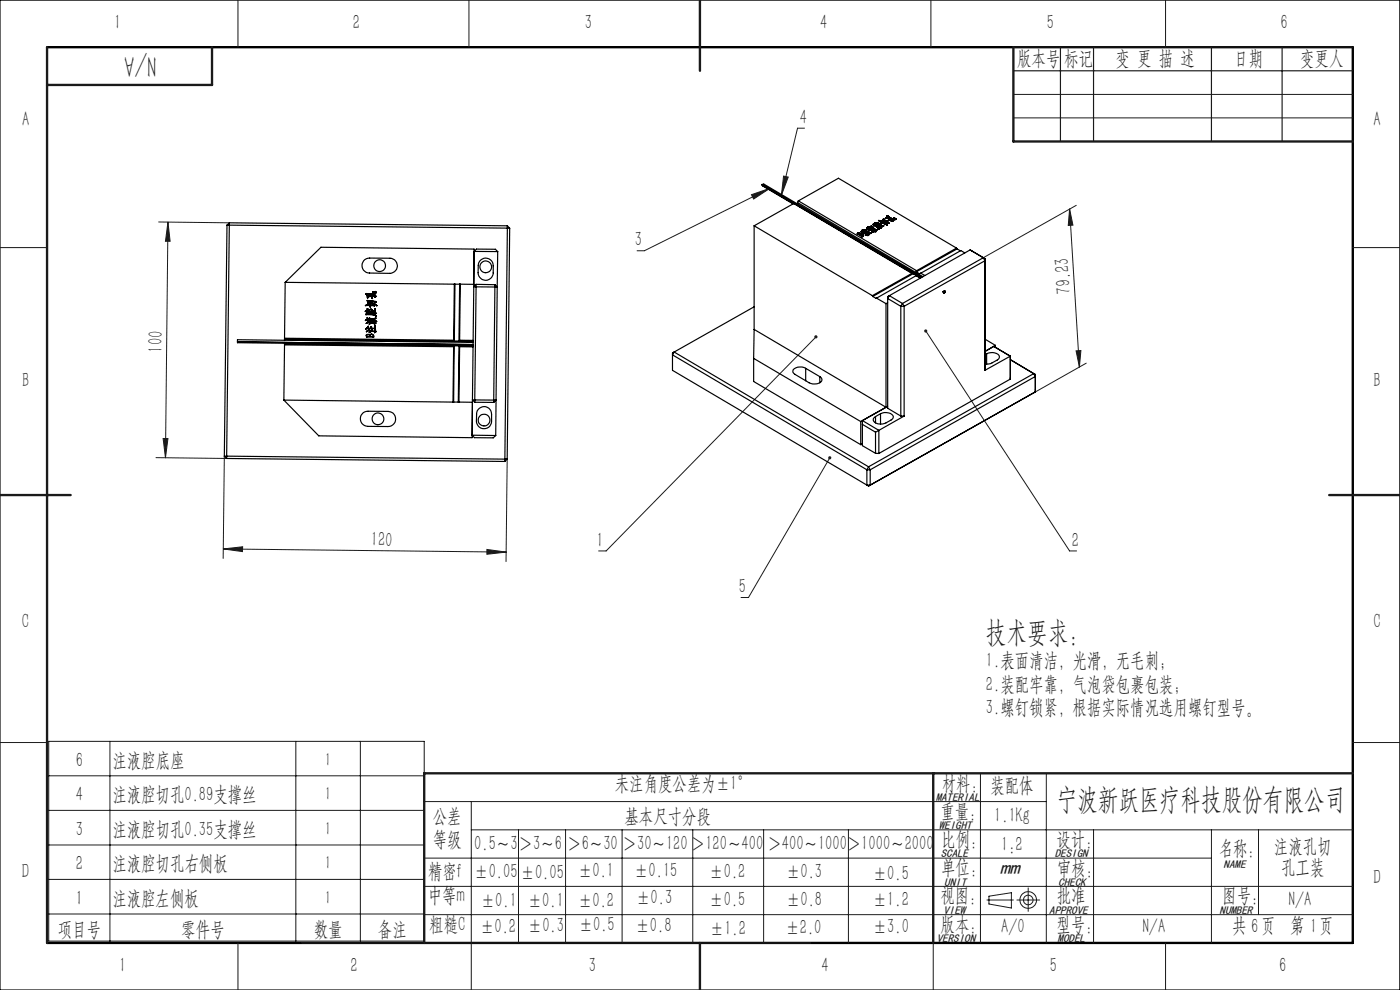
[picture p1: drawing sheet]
<svg xmlns="http://www.w3.org/2000/svg" width="297mm" height="210mm" viewBox="0 0 297 210" stroke-linecap="round" stroke-linejoin="round" font-family="sans-serif">
<g fill="none" stroke="#191924" stroke-width=".21">
<path d="M50.5 0v10M99.5 0v10M197.5 0v10M247.3 0v10M163.3 40l-26.6 13.2h-1.6M166.2 37.4l1 .2-1.4 3.8zM170.7 27.2h-1.5l-3.4 14.2M215 20h72M215 25h72M0 52.5h10M33.7 47.1l14.9 .2M35.6 47.1l-.5 50"/>
<path d="M35.6 47.1l.5 4.1h-1zM159.4 41.3l3.9-1.3-3.4 2.2zM226.9 44.3l2.1 33.5M226.9 44.3l.7 3.5h-1zM228.3 43.6l-19.7 11.1M287 52.5h10M173.1 71.5l-44.5 45.4h-1.6M196.4 70.2l30.5 46.7h1.5M228.3 74.4h1l-.3 3.4zM230.4 77l-10.8 6.1M33.1 97.1l15 .2M34.6 93h1l-.5 4.1z"/>
<path d="M47.6 96.8l-.3 21.7M107.6 97.4l-.2 21.7M176 97.1l-17.2 29.6h-1.6M47.4 116.4l4.1-.4-.1 1zM47.4 116.4l60 .7M103.3 116.5l4.1 .6-4.1 .5zM0 157.5h10M10.3 157.3h79.7v42.3h-79.7zM23.3 157.3v42.3M62.8 157.3v42.3M76.4 157.3v42.3M287 157.5h10"/>
<path d="M10.3 164.6h79.7M10.3 171.9h79.7M10.3 179.2h79.7M90 170h132M100 176h187M100 170v40M110 176v24M120 176v24M132 176v24M147 176v24M162 176v24M180 176v24"/>
<path d="M208 164v36M222 164v36M232 176v24M257 176v24M267 176v18M10.3 186.5h79.7M10.3 193.9h79.7M90 182h167M90 188h197M90 194h197M209.4 190.9h5.6M209.8 190.1l4.8-.7v3.2l-4.8-.8z"/>
<path d="M215.7 190.9h4.9M218.1 188.3v5M50.5 200v10M198 200v10M247.3 200v10"/>
<circle cx="218.1" cy="190.9" r="1.77"/>
<circle cx="218.1" cy="190.9" r="1.03"/>
</g>
<path d="M0 0h297v210h-297z" fill="none" stroke="#000" stroke-width=".25"/>
<path d="M10 10h277v190h-277" fill="none" stroke="#000" stroke-width=".5"/>
<path d="M215 10h72M215 15h72M225 10v20M232 10v20M257 10v20M272 10v20M64 200h108" fill="none" stroke="#191924" stroke-width=".25"/>
<path d="M10 10v190M45 10v8h-35M148.5 0v15M215 10v20h72M0 105h15M282 105h15M198 164v36M287 164h-197v36M148.5 200v10" fill="none" stroke="#191924" stroke-width=".5"/>
<g fill="#191924">
<path d="M172.9 71.2a.34 .34 0 0 0-.1 .5 .34 .34 0 0 0 .5 0 .34 .34 0 0 0 0-.5l-.2 .3 .2-.3zM196.1 70a.34 .34 0 0 0 .2 .5 .34 .34 0 0 0 .5-.4 .34 .34 0 0 0-.6-.2l.2 .3zM159.4 41.3l3.9-1.3-3.4 2.2zM166.2 37.4l1 .2-1.4 3.8zM175.8 96.9a.33 .33 0 0 0 0 .4 .33 .33 0 0 0 .5 0 .33 .33 0 0 0-.1-.5l-.2 .3 .2-.3z"/>
<path d="M103.3 116.5l4.1 .6-4.1 .5zM47.4 116.4l4.1-.4-.1 1z"/>
<path d="M35.6 47.1l.5 4.1h-1zM34.6 93h1l-.5 4.1z"/>
<path d="M226.9 44.3l.7 3.5h-1zM228.3 74.4h1l-.3 3.4z"/>
</g>
<g fill="none" stroke="#000" stroke-width=".25">
<path d="M161.7 39.3l6.5 3.9M161.8 39.1l.2-.1 33.5 19.8M48.2 47.8l-.6 49M48.2 47.8h.4M48.6 47.8l-.5 49M48.6 47.8l59 .6M48.6 47.3v.5M48.6 47.3l59 .6M48.6 47.3l-.4 .5M60.5 59.9l35.9 .4M60.5 59.9l-.1 11.8M60.5 59.9l7.6-7.5 32.5 .4-.1 7.5"/>
<path d="M77.2 55.3l.5-.4 .7-.2 4.3 .1a1.61 1.61 0 0 1 1.6 1.6 1.61 1.61 0 0 1-1.6 1.6l-4.3-.1a1.6 1.6 0 0 1-1.5-.9 1.6 1.6 0 0 1 .3-1.7zM100.6 53.3l5 .1M100.6 53.3l.5-.5 4 .1 .5 .5M100.6 53.3l-.1 7M102.1 55.1a1.59 1.59 0 0 1 1.6-.2 1.59 1.59 0 0 1 .9 1.5 2.94 2.94 0 0 1-.3 2.5 1.62 1.62 0 0 1-1.8 .5 1.62 1.62 0 0 1-1.1-1.6 3.1 3.1 0 0 1 .4-2.5zM105.6 53.4l-.1 7.5M107.6 48.4l-.5 49M107.6 48.4h.5M107.6 47.9v.5M107.6 47.9l.5 .5M108.1 48.4l-.5 49M160 47.9v22"/>
<path d="M160 47.9l25.1 14.8M168.3 43.2l-6.7-3.9v-.2l33.7 19.8M168.4 43.2l25.2 14.8M168.4 43.2l-8.4 4.7M168.4 43.2l25.1 14.8M169.2 43v.3M169.2 43l26.6 15.7M169.4 42.6l-.2 .4M169.4 42.6l8.5-4.8 25 14.8M169.4 42.6l25.1 14.8M181.9 49.6h-.1l1.1 .6M181.9 49.6h-.1"/>
<path d="M181.9 49.6h.1M182 49.6a.28 .28 0 0 1 .3-.2 .28 .28 0 0 1 .2 .3M182 49.6h.1M182 49.6l.4 .2M182 49.5h.1M182 49.5l-.1 .1M182.1 49.4l.4 .1M182.1 49.4l-.1 .1M182.1 49.4h.1M182.4 49.8h.1M182.4 49.9a.34 .34 0 0 1 .4-.2 .34 .34 0 0 1 .3 .4l-.2 .1M182.4 49.9h.1"/>
<path d="M182.4 49.9l.5 .3M182.5 49.5l.1 .2M182.5 49.7h.1M182.5 49.5h.1M182.5 49.7l-.1 .1M182.6 49.7l.5 .1M182.6 49.1h.3M182.6 49.1h.1M182.6 49.1l.5 .1M182.6 49.7h.1M182.8 50.2h.1M182.9 49.1h.1"/>
<path d="M182.9 50.2h-.1M182.9 50.2h.1M182.9 48.8l.4 .2M182.9 49.5h.4M182.9 49.5h.1M182.9 49.1l.1 .1M182.9 48.8h.1M182.9 48.8h.2M182.9 48.8l.2 .1M183 49.2h.1M183.1 49.8l.1 .2-.4 .2M183.1 49.2h.1"/>
<path d="M183.1 49.8l.1 .2M183.1 49.8h.1M183.1 49.9l-.2 .3M183.1 49.4l-.2 .1M183.1 49.2l.3-.1 .4 .2M183.1 49.4h.1M183.1 48.9h.2M183.1 48.8l.1 .1M183.1 48.8v.1M183.2 49.4v.1M183.2 49.4h.1M183.2 49.1l-.1 .1"/>
<path d="M183.2 49.2h-.1M183.2 49.1h.1M183.2 49.1v.1M183.2 49.5h.1M183.2 48.9h.1M183.3 49.3l.2 .2M183.3 49.3l.6 .6M183.3 49.3h.1M183.3 48.9h.1M183.3 49.5h.1M183.3 49h.1M183.3 48.9v.1"/>
<path d="M183.5 49h.1M183.5 49l.4 .2M183.5 49l.4 .3M183.5 49.5l.2 .1M183.6 48.8l-.4 .3M183.6 48.8h.1M183.6 49.6h.1M183.6 49.5v.1M183.7 49.6l.2 .2M183.7 49.6h.1M183.7 49.9h.1M183.7 49.9h.3"/>
<path d="M183.7 48.8h.1M183.7 49.9h.2M183.7 48.8l-.2 .2M183.7 49.3l-.1 .2M183.7 49.3h.1M183.8 49.3h-.1M183.9 49.9h.1M183.9 49.2v.1M183.9 49.3l-.3 .2M183.9 48.4h.1M183.9 49.3l.5 .3M183.9 49.8h.1"/>
<path d="M183.9 49.2h.1M183.9 49.3h.1M183.9 49.8l.1 .1M184 49.1l-.1 .1M184 49.1h.1M184 48.4h.1M184 49.8h.1M184 49.9h.1M184 49.9l.1 .1M184.1 49.9v.1M184.1 49.9h.1M184.1 48.4h-.3l.4 .1"/>
<path d="M184.1 48.4h.1M184.1 49.1h.1M184.1 49.1l-.2 .2M184.1 48.1h.3M184.1 48l.1 .1M184.1 48v.1M184.2 48.1l.3 .1M184.2 49.7l-.2 .1M184.2 48.1h.1M184.2 48.7h.1M184.2 48.4h.1M184.2 48.4l.1 .1"/>
<path d="M184.2 49.7h.1M184.2 48.5h.1M184.2 48.4v.1M184.3 48.7h.3M184.3 48.4v.1M184.3 48.4h.1M184.3 48.1h.1M184.4 49.6h.1M184.4 48.7h.1M184.4 49.6l-.2 .1M184.4 48.7h-.2M184.4 48.4h.1"/>
<path d="M184.4 48.4h-.1M184.4 48.1h.1M184.5 48.4h-.2M184.5 48.4l.4 .5M184.5 49.5h.1M184.5 48.3h.2l.4 .4M184.5 48.1h.1M184.5 48.2l-.1 .2M184.5 48.4h.1M184.5 49.5l-.1 .1M184.5 48.3l.1 .1M184.5 48.2v.1"/>
<path d="M184.5 48.3v.1M184.5 48.2h.1M184.5 48.6l.6 .6M184.5 48.6h.1M184.5 48.7h.1M184.6 48.1l-.1 .1M184.6 48.7h.1M184.6 48.7v.1M184.6 48.6h.1M184.6 48.1h.1M184.6 48.6l.6 .5M184.6 48.1l-.2 .3"/>
<path d="M184.6 49.3h.1M184.6 49.4l-.1 .1M184.6 49.4h.1M184.6 48.4l.1 .1M184.6 49.3v.1M184.6 49.3h.2M184.7 48.2h.1M184.7 48.5h.1M184.8 48l-.2 .1M184.8 49.3l-.8 .5M184.8 49.3h.1M184.8 48.6h.1"/>
<path d="M184.8 48.5h.1M184.8 48h.1M184.8 48.5v.1M184.8 48.6l.7 .4M184.8 48.2l.1 .1M184.8 48.2l.1 .2M184.8 48.2h.1M184.9 48.7l.1 .2M184.9 48.7l.7 .4M184.9 48.7h.1M184.9 48h.1M184.9 48.9h.1"/>
<path d="M184.9 48.3v.1M184.9 48.4h.1M184.9 48l-.2 .2M185 49.2h.1M185 48.9h.1M185 48.4l.1-.1 .4 .3M185 48.5h.2M185 48.5h.1M185 48.4h.1M185 48.4v.1M185 49.2h.3M185 48.5l.1 .1"/>
<path d="M185 48.2h.1M185 48.2l.1 .1M185.1 48.6h.1M185.1 48.3h.1M185.1 48.3l-.2 .1M185.1 48.6l.1 .1M185.1 49.2h.1M185.1 48.6l.4 .1 .1 .4M185.1 48.2l.4 .4M185.1 47.6l1.4 1-.5-.5M185.1 48.2h.1M185.1 47.6h.1"/>
<path d="M185.1 48.4h.1M185.1 47.6l.2 .1M185.1 48.4v.1M185.1 48.4l-.1 .1M185.2 48.3l.3 .4M185.2 48.7h.1M185.2 48.5h.1M185.2 49.1h.1M185.2 48.4v.1M185.2 49.1l.1 .1M185.2 48.6h.1M185.3 49.2h.1"/>
<path d="M185.3 48.5h.1M185.3 47.7h.1M185.3 48.6h.1M185.3 48.6h.2M185.4 47.7l.1-.1 1.2 .7M185.4 47.5h.1M185.4 47.7l.3 .2M185.4 47.5v.1M185.4 47.6h.1M185.4 47.6l-.1 .1M185.5 48.6h.1M185.5 47.5l.2 .2"/>
<path d="M185.5 47.5h.1M185.5 48.6l.1 .1M185.5 47.3h.1M185.5 47.3l.4 .1M185.5 48.7h.1M185.5 48.6v.1M185.5 49h.1M185.5 49l.1 .1M185.6 48.7l.1 .4M185.6 48.7h.1M185.6 49.1h.1M185.6 47.5l.4 .3"/>
<path d="M185.6 47.5h.1M185.6 47.3h.2M185.6 48.7h.2M185.6 47.5h.2M185.6 47.3h.1M185.7 47.7h.1M185.7 47.9h.1M185.7 47.7l1 .6M185.7 49.1h.1M185.7 47.3h.1M185.7 47.9l.3 .2M185.7 47.8h.1"/>
<path d="M185.7 47.8v.1M185.8 47.3h.1M185.8 47.5h.1M185.8 48.7h.1M185.8 47.6h.1M185.8 47.8h.1M185.8 47.8l-.1 .1M185.9 47.3h.1M185.9 47.3v.1M185.9 47.7l.1 .1M185.9 47.4h.1M185.9 47.7h.1"/>
<path d="M186 47.8h.1M186 48.1h.1M186 47.6h.1M186 47.6l.3 .4M186 47.6h.2M186.1 48h-.1M186.1 48h.1M186.1 47.2h.1M186.1 48l-.1 .1M186.1 47.3l-.3 .2M186.2 48.6l-.4 .1M186.2 47.6l.1 .4"/>
<path d="M186.2 47.5h.4M186.2 47.5l.5 .1M186.2 48.6h.1M186.2 47.6h.1M186.2 48.6l-.1 .2-.5-.1M186.2 47.5h.1M186.2 47.2l.2 .3-.2-.2-.4 .3M186.2 47.2h.1M186.4 46.8l.6 .4M186.4 46.8h.1M186.4 46.8h.2M186.4 48.4h.2"/>
<path d="M186.5 47.9h-.2M186.5 47.9h.1M186.5 47.8h.1M186.5 47.8v.1M186.6 47.9h-.3M186.6 47.9h.1M186.6 47.9l.4 .2M186.6 47.5h.1M186.6 46.8l.2 .1M186.6 47.5l.1 .1M186.6 48.3h.1M186.6 47.8h.1"/>
<path d="M186.6 46.8h.1M186.6 48.3v.1M186.7 48.3l.2 .1-.5-.1h.2M186.7 47.7h.1M186.7 47.7l-.2 .1M186.7 48.3h.1M186.7 47.8l.2 .2M186.7 48.3l-.1 .1M186.7 47.8h.1M186.7 47.6h.1M186.8 47.7l-.2 .1M186.8 47.7h.1"/>
<path d="M186.8 48.3h.1M186.8 47.6h.1M186.8 46.9l.3 .2M186.8 46.9h.1M186.8 48.2h.1M186.8 48.2l-.1 .1M186.9 47.3h.1M186.9 48h.1M186.9 48l.1 .1M186.9 48.1l-.1 .1M186.9 48.1v.1M187 47.3h-.1"/>
<path d="M187 47.2v.1M187 46.9l.3-.1a1.22 1.22 0 0 1 .8 1M187 47.3l.1-.1 .5 .4 .2-.1M187 48.1h.1M187 46.9h.1M187 47.3h.1M187 48.1h-.1M187 47.2h.1M187 47.2l-.1 .1M187.1 46.8l-.1 .1M187.1 46.8h.1M187.1 48h.1"/>
<path d="M187.1 48l-.1 .1M187.1 47.2h.1M187.1 47.1h.1M187.1 47.2l.5 .3 .1-.3M187.1 47.2l.5 .2M187.2 47l-.1 .1M187.2 47h.1M187.2 46.7h.1M187.2 46.7l-.1 .1M187.3 46.8l.2-.2 1 .7M187.3 47.9l-.2 .1M187.3 47.9h.1"/>
<path d="M187.3 46.8h.1M187.3 47h.1M187.3 47l-.2 .2M187.4 46.5h.1M187.4 47.9l-.7 .4M187.4 47.9h.1M187.4 46.5v.1M187.4 46.8l.6 .5 .1 .4M187.4 46.8h.1M187.4 46.6h.1M187.4 46.6l-.2 .1M187.5 46.5l.5 .4"/>
<path d="M187.5 46.5h.1M187.7 47.2h.1M187.7 47.2v.2M187.7 47.3h.1M187.7 47.5h.1M187.7 47.4h.1M187.7 47.4v.1M187.8 47.5h.1M187.8 46.3l.4-.2 .2 .2M187.8 46.3h.1M187.9 46.3h.1M187.9 46.2h.1"/>
<path d="M188 46.9l.1 .1M188 46.2l-.2 .1M188 46.2h.1M188 46.9h.1M188.1 47.8h.1M188.1 46.1l-.2 .2M188.1 46.1h.1M188.1 47h.1M188.1 47l.1 .1M188.1 47.3h.1M188.1 46h.1M188.1 47.7v.1"/>
<path d="M188.1 47.3h.3M188.2 46h-.1M188.2 47.3h.1M188.2 46h.1M188.2 45.8h.1M188.2 46l-.2 .2M188.2 46l-.1 .1M188.2 45.8l.2 .1M188.2 47.1l.4 .3-.4-.1M188.2 47.1h.1M188.2 46.3h.1M188.3 46l.2 .3"/>
<path d="M188.3 46.3h.1M188.3 46.3l.3 .2M188.3 46h.1M188.4 47.3h.1M188.4 45.8h-.3l1.4 .8h.3l.3-.1-.1-.1M188.4 45.8l.1 .2M188.4 45.9l.1 .1M188.4 46.3h.1M188.4 45.8v.1M188.5 46.7v.1M188.5 46.3h.1M188.5 47.3h.1"/>
<path d="M188.5 46.8h.1M188.5 46.7h.1M188.5 46h.1M188.5 46l.9 .5M188.5 46.6h.1M188.6 46.3h.1M188.6 46.3v.1M188.6 46.7l-.1 .1M188.6 46.4l.7 .4M188.6 46.4h.1M188.6 46.6l-.1 .1M188.6 46.5v.1"/>
<path d="M188.6 46.7h.1M188.6 46.5l-.1 .1M188.6 46.5h.1M188.7 46.4h.1M188.7 46.4l.4 .2M188.7 46.5l-.1 .2M188.7 46.3h.1M188.7 46.3v.1M188.8 46.3l-.1 .1M188.8 46.2h.1M188.8 46.2l-.2 .3M188.8 46.2l-.1 .1"/>
<path d="M189.1 46.6l.4 .3h-.4M189.1 46.6l.3 .3M189.1 46.6h.1M189.1 46.9h.1M189.2 46.8h.1M189.2 46.8l-.1 .1M189.2 46.8v.1M189.3 46.8l-.1 .1M189.4 46.5h.1M189.4 46.5l.1 .1M189.5 46.5l.3 .1M189.5 46.6h.3"/>
<path d="M189.5 46.5v.1M189.6 46.2h.1M189.6 46.2v.1M189.6 46.3h.1M189.6 46.3l.3 .1M189.7 46.3h.1M189.7 46.3l.2 .1M189.8 46.6h.1M189.9 46.4l-.1 .2M189.9 46.4h.1M189.9 46.5l-.1 .1M190 46.4l.1 .1"/>
<path d="M190 46.4h.1M193.5 58l.2 .1M193.5 58l-8.4 4.7M193.7 58.1l-8.6 4.8M193.7 58.1l.7 .3M194.3 58.5l-8.4 4.7M194.3 58.5l.9 .5M194.4 57.7l.7 .4 .2-.1M194.4 58.4l-.1 .1M194.4 58.4l.9 .6M194.5 57.4l-.1 .3M195.3 58l.9 .4"/>
<path d="M202.9 52.6l-8.4 4.8M202.9 52.6l.1 .2M203 52.8l-8.6 4.9M203 52.8l.7 .4M204.7 53.6l-.9-.4-8.5 4.8M205.8 53l-17.1 9.7M205.8 53l2.8 1.7M205.8 53l3.2 1.9M208.6 54.7l-17.1 9.7M208.6 54.7l.4 .6M208.6 54.7l.4 .2M209 55.3l-17.2 9.7"/>
<path d="M209 54.9v23.7M209 54.9v.4M50.4 72.5v-.4l50 .5M50.4 72.5v.2l50 .6M50.4 72.5l50 .6M60.4 71.7v.3M60.4 72.9v.3M60.4 72v.2M60.4 72.8v.1M60.4 72l40 .5M60.4 72.9l40 .4M60.4 71.7l35.8 .5"/>
<path d="M60.4 73.2l-.2 11.7M60.4 73.2l35.8 .3M60.4 72.6v.1M77.5 66l.4-.1zM77.5 64.8l.2-.1h.7v-.3l.1 .4h.7l-.3-.4 .6 .4h-1v.3v-.3zM77.6 69.8h.1M77.6 62.4h.1M77.7 66.4l.2 .3-.3 .1 1-.1 1.3 .3-1-.3-.1-.2M77.7 65.9h.1M77.7 66.4h.1M77.7 66.4l2.2 .1-.4 .2M77.8 71h.6a.52 .52 0 0 1 .5-.1 .52 .52 0 0 1 .4 .4l-.1 .3-1.4-.1z"/>
<path d="M77.8 71h.5l.1 .4h-.6zM77.9 65.5h.1l.4 .2-.4-.1 .1 .6 .4 .1-.7-.1h.2zM77.9 65.5v.1M77.9 68.4h.2l-.4 .2zM77.9 70.2h.2l-.4 .2zM77.9 67.8h.1M77.9 67.8l.1-.5 .1 .8 .1-.1 .4 .1h1.2l-.6-.3-.4 .2 .2 .1M77.9 67.8l.1 .6 .1-.1M77.9 67.8l-.4 .2 .4-.2M78 63.2h.1M78 69.6h.1M78 69.6l-.4 .2"/>
<path d="M78 69.6h-.1l-.3 .2M78 67.8l.2-.1 .3 .1-.1-.4 .8 .3 .5-.5 .1 .3-.5 .3 .6 .4M78 67.8l1 .3M78 68.4h.1M78.1 69.2h.1M78.1 69.2l-.1 .1 .2 .8v-.4h.6v.4l.2-.1-.1-.3h.6l.1 .5M78.1 68.2h.1M78.1 64.5v-.3l1 .1 .8 .5M78.1 68.3h.1M78.1 69.2l.1 .4h.6v-.4v.4h.7l-.1-.4M78.1 68.3v-.2l1 .3M78.1 64.5h.1"/>
<path d="M78.2 62.9l.2-.1-.5-.2 .2 .5-.1 .1M78.2 62.9v.1M78.2 66.1l.2-.1 .5 .3zM78.2 66.1h.1M78.3 68.7h.1M78.3 70.5h.1M78.4 65.7l.4-.1-.5 .3zM78.4 66.5h.1M78.4 66.5v.2h-.5v-.2h1.7l-.1 .2M78.4 68.3l1.4 .3-.4 .2 .1-.2zM78.5 62.5h.1M78.5 62.5l.2 .3h-.3l-.5-.3-.1 .1 .2 .6"/>
<path d="M78.5 71l.3-.1a.38 .38 0 0 1 .4 .5h-.7zM78.6 62.5l.1 .3 1.2 .1-.4 .2 .2-.2-.9-.1 .3 .4-.1 .2-.3-.6-.5 .2M78.6 67.9h.1M78.6 68.5l-.2 .2M78.6 68.5h.1M78.7 70.3l-.3 .2M78.7 70.3h.1M78.7 70.3l-.4 .2M78.7 68.5h-.2l-.2 .2M78.8 70.2l-.4-.1 .5 .1M78.8 66.5v.2h-.3l-.1-.2M78.8 67.8l-.2 .1h.2l.3-.1-.6-.2 .1 .3"/>
<path d="M78.8 66.5h.1M78.8 67.8h.1M78.9 67.8l-.2-.1-.1 .2M78.9 70.2l.9 .2-.4 .2 .2-.2zM78.9 66.3h.1M79 66l-.1 .3M79 66h.1M79 66h.6M79 68.1h.1M79.1 68.4h.1M79.3 62.3a.22 .22 0 0 0 .4-.1 .22 .22 0 0 0-.2-.3h-.4l.6-.1a.33 .33 0 0 1 0 .4 .33 .33 0 0 1-.4 .2h-1.7M79.3 62.3h.1"/>
<path d="M79.3 62.3h-1.5l-.2 .1M79.4 64.9h.1M79.4 64.3l.2-.3-1.6-.2 .1 .4 1.1 .1 .7 .5M79.4 69.2l.2-.1v1.1M79.4 69.2h.1M79.5 64.2l.4-.2-1.9-.3-.1 .1 .2 .7M79.5 66.7h.1M79.6 70.2h.1M79.6 66v.4M79.6 66l-.6-.1-.1-.2v.6M79.5 68.6h.1M79.6 65.5h.1"/>
<path d="M79.6 65.5v.5M79.6 65.5v.9M79.6 66.4h.1M79.9 68.2h-1.2l.4 .2M79.9 68.2h.1M79.9 64.8h.1M96.2 72.2l.2 .2M96.2 73.5l-.1 11.8M96.3 73.3l-.1 .2M96.3 73.3h1.1M96.3 73.3l-.1 12M96.4 60.3l-.2 11.9"/>
<path d="M96.4 72.4h1M96.4 60.3h1.2M96.5 60.3l-.1 12.1M97.4 73.3l.1 .2M97.4 73.3l-.2 12M97.5 72.2l-.1 .2M97.5 72.2h2.9M97.5 73.5l-.1 11.8M97.5 73.5l2.9 .1M97.5 60.3l-.1 12.1M97.6 60.3l-.1 11.9M97.6 60.3h2.9"/>
<path d="M100.5 60.8l-.3 24M100.5 60.8h.5M100.5 60.3v.5M101 60.8l-.3 24M101 60.8l4 .1M101 60.3v.5M101 60.3l-.5 .5M101 60.3l4 .1M105 60.9l-.3 24M105 60.4v.5M105 60.4l.5 .5M105 60.9h.5"/>
<path d="M105.5 60.9l-.3 31.5M143 74.7l41.3 24.3M143 74.7l-.3 .6 41.2 24.4M143 74.7l-.3 .2v3.7l41.2 24.3M159.9 76l22.7 13.4M159.9 76v4.9l22.7 13.4M160 65.1l-17 9.6M160 69.9l28 16.5M160 69.9l-.1 6.1M170.9 78.1a2.34 2.34 0 0 0-2.6 .3 .68 .68 0 0 0 .3 1l3.1 1.8a1.98 1.98 0 0 0 2.7-.6l-.2-.5-.3-.2M170.9 78.1l3 1.8M170.9 78.1v2.7"/>
<path d="M173.9 79.9v1.3M185.1 62.7v.2M185.1 62.9l.8 .3M185.9 63.2l2.1 1.2M188 64.4v22M188.3 64.2l-.3 .2M188.7 62.7l2.8 1.7M188.7 62.7l-.4 .6 2.8 1.7M188.7 62.7l-.4 .2v23.7l2.8 1.7M191.1 65h.7M191.1 65v23.3M191.5 64.4l.3 .6"/>
<path d="M191.5 64.4l-.4 .6M191.8 65v23.3M200.1 61.9h.1M200.2 61.8h.1M200.2 62.1v.1M200.3 61.8l.2-.1v.2l-.3 .3zM200.4 61.7l.1 .1M209 78.2v.4M209 72l2.2 1.3M209.3 75.1a1.95 1.95 0 0 1 2.7 .6v.2a4.1 4.1 0 0 1-2.8 1.3h-.2M209.3 75.1l-.3 .1M209.3 75.1v2.1"/>
<path d="M210.8 73.5l3.5 2.1M211.2 73.3l-2.2 1.2 1.8-1M211.2 73.3v.4M214.3 75.6l-5.3 3M214.3 75.6v4.8M214.3 75.6h.1M219.3 79.3l-35 19.7M219.3 79.3l.3 .6-35 19.8M219.3 79.3l-5-3 5.3 3.1M219.3 79.3l.3 .1M219.6 79.4v3.7M47.6 96.8h.5"/>
<path d="M47.6 96.8l.5 .5M48.1 96.8l59 .6M48.1 96.8v.5M48.1 97.3l59 .6M60.2 84.9l7.4 7.6 32.6 .3v-7.5M60.2 84.9l35.9 .4M77 87.6l1.1-.4 4.2 .1a1.61 1.61 0 0 1 1.6 1.6 1.61 1.61 0 0 1-1.6 1.6l-4.3-.1a1.63 1.63 0 0 1-1.5-1.1 1.63 1.63 0 0 1 .5-1.7zM96.1 85.3h1.3M97.4 85.3h2.8M100.2 92.3l5 .1-.6 .5-4-.1zM100.2 84.8h.5M100.2 84.8l.5 .5"/>
<path d="M100.2 84.8v.5M100.7 84.8l4 .1M100.7 84.8v.5M100.7 85.3l4 .1M101.7 86.6a1.59 1.59 0 0 1 1.7-.2 1.59 1.59 0 0 1 .9 1.5 2.94 2.94 0 0 1-.4 2.5 1.62 1.62 0 0 1-1.8 .5 1.62 1.62 0 0 1-1-1.5 3.1 3.1 0 0 1 .4-2.6zM104.7 84.9h.5l-.5 .5M104.7 84.9v.5M107.1 97.4h.5M107.1 97.4v.5M107.6 97.4l-.5 .5M182.6 89.4v4.9M183 90l2.7 1.7"/>
<path d="M183 89.2v5.3l2.7 1.7M183 89.2l3.4 2.1M183 94.1l-.4 .2M183.9 99.7v3.2M183.9 99.7h.7M184.3 99l.3 .7M184.3 99l-.4 .7M184.6 99.7v3.2M185.7 88.4v1.3M185.7 91.7v4.5M185.7 96.2h.7M186.4 91.3v4.9"/>
<path d="M186.4 91.3l-.7 .4M186.8 87.8a2.03 2.03 0 0 1 2.7 .6v.2a3.3 3.3 0 0 1-3.6 1.2 .73 .73 0 0 1-.7-.7 .73 .73 0 0 1 .5-.7M186.8 87.8l-1.1 .6M186.8 87.8v2.1M188 86.4l-5.4 3M188.3 86.2l-5.3 3M191.1 88.3h.7M191.8 88.3l-5.4 3M214.3 80.4l-27.9 15.8M219.6 83.1l-35.3 20M219.6 83.1l-.3 .2M183.9 102.9h.7"/>
<path d="M183.9 102.9l.4 .2M184.6 102.9l-.3 .2"/>
<circle cx="80.5" cy="56.4" r="1.25"/>
<circle cx="103" cy="56.6" r="1.25"/>
<circle cx="200.1" cy="61.9" r=".07"/>
<circle cx="200.3" cy="61.9" r=".18"/>
<circle cx="80.2" cy="88.8" r="1.25"/>
<circle cx="102.7" cy="89.1" r="1.24"/>
</g>
<g font-size="6.3" fill="#191924">
<text x="33.2" y="11.8" transform="rotate(-180 33.2 11.8)">N/A</text>
<text x="209.2" y="136.1">技术要求：</text>
<text x="224.1" y="171.6">宁波新跃医疗科技股份有限公司</text>
</g>
<g font-size="4.4" fill="#191924">
<text x="24.2" y="6.2">1</text>
<text x="74.9" y="6.2">2</text>
<text x="124.1" y="6.2">3</text>
<text x="174" y="6.2">4</text>
<text x="222.1" y="6.2">5</text>
<text x="271.6" y="6.2">6</text>
<text x="215.8" y="13.8">版本号</text>
<text x="225.7" y="13.8">标记</text>
<text x="236.7" y="13.8">变 更 描 述</text>
<text x="261.9" y="13.8">日期</text>
<text x="275.8" y="13.8">变更人</text>
<text x="4.7" y="26.7">A</text>
<text x="169.7" y="26.3">4</text>
<text x="291.4" y="26.7">A</text>
<text x="134.7" y="52.3">3</text>
<text x="227.2" y="62.3" transform="rotate(-94 227.2 62.3)">79.23</text>
<text x="34.5" y="74.8" transform="rotate(-89 34.5 74.8)">100</text>
<text x="4.7" y="82">B</text>
<text x="291.4" y="82">B</text>
<text x="78.7" y="115.9" transform="rotate(1 78.7 115.9)">120</text>
<text x="126.5" y="116">1</text>
<text x="227.4" y="116">2</text>
<text x="156.7" y="125.9">5</text>
<text x="4.7" y="133.3">C</text>
<text x="291.4" y="133.3">C</text>
<text x="209.2" y="141.5">1.表面清洁，光滑，无毛刺；</text>
<text x="209.2" y="146.5">2.装配牢靠，气泡袋包裹包装；</text>
<text x="209.2" y="151.5">3.螺钉锁紧，根据实际情况选用螺钉型号。</text>
<text x="16.1" y="162.6">6</text>
<text x="23.8" y="162.6">注液腔底座</text>
<text x="130.4" y="167.7">未注角度公差为±1°</text>
<text x="199.8" y="167.5">材料:</text>
<text x="210.1" y="168">装配体</text>
<text x="16.1" y="169.9">4</text>
<text x="23.8" y="169.9">注液腔切孔0.89支撑丝</text>
<text x="199.5" y="173.5">重量：</text>
<text x="16.1" y="177.2">3</text>
<text x="23.8" y="177.2">注液腔切孔0.35支撑丝</text>
<text x="91.8" y="174.5">公差</text>
<text x="91.8" y="179.5">等级</text>
<text x="132.5" y="174.5">基本尺寸分段</text>
<text x="199.7" y="179.5">比例:</text>
<text x="210.9" y="174.5">1.1Kg</text>
<text x="224.1" y="179.4">设计:</text>
<text x="16.1" y="184.6">2</text>
<text x="23.8" y="184.6">注液腔切孔右侧板</text>
<text x="100.6" y="180.4">0.5～3</text>
<text x="110" y="180.4">＞3～6</text>
<text x="120.4" y="180.4">＞6～30</text>
<text x="122.6" y="185.9">±0.1</text>
<text x="132.1" y="180.4">＞30～120＞120～400</text>
<text x="134.5" y="185.9">±0.15</text>
<text x="162.8" y="180.4">＞400～1000＞1000～2000</text>
<text x="199.7" y="185.3">单位:</text>
<text x="212.4" y="180.6">1:2</text>
<text x="224.2" y="185.6">审核：</text>
<text x="258.5" y="181.4">名称：</text>
<text x="270.3" y="181">注液孔切</text>
<text x="271.8" y="185.5">孔工装</text>
<text x="4.7" y="186.2">D</text>
<text x="23.8" y="191.9">注液腔左侧板</text>
<text x="90.8" y="191.3">中等m</text>
<text x="90.8" y="186.2">精密f</text>
<text x="100.6" y="186.2">±0.05</text>
<text x="110.5" y="186.4">±0.05</text>
<text x="135" y="191.7">±0.3</text>
<text x="150.5" y="186.2">±0.2</text>
<text x="166.7" y="186.2">±0.3</text>
<text x="185.2" y="186.6">±0.5</text>
<text x="199.5" y="191.3">视图：</text>
<text x="224.2" y="191.3">批准</text>
<text x="259.3" y="191.3">图号:</text>
<text x="291.4" y="187.6">D</text>
<text x="91.1" y="197.4">粗糙C</text>
<text x="101.8" y="197.8">±0.2</text>
<text x="102" y="192.3">±0.1</text>
<text x="112" y="192.3">±0.1</text>
<text x="112" y="197.7">±0.3</text>
<text x="122.6" y="192.3">±0.2</text>
<text x="122.8" y="197.5">±0.5</text>
<text x="134.8" y="197.8">±0.8</text>
<text x="150.5" y="192.1">±0.5</text>
<text x="166.8" y="192.1">±0.8</text>
<text x="185.2" y="192.3">±1.2</text>
<text x="185.2" y="197.9">±3.0</text>
<text x="199.5" y="197.4">版本：</text>
<text x="212.4" y="197.9">A/0</text>
<text x="224.1" y="197.4">型号:</text>
<text x="242.5" y="197.9">N/A</text>
<text x="261.4" y="197.8">共 6页</text>
<text x="273.4" y="192.1">N/A</text>
<text x="273.7" y="197.8">第 1页</text>
<text x="12.3" y="198.4">项目号</text>
<text x="38.5" y="198.4">零件号</text>
<text x="66.6" y="198.4">数量</text>
<text x="80.2" y="198.4">备注</text>
<text x="150.6" y="198.3">±1.2</text>
<text x="166.6" y="198.1">±2.0</text>
<text x="25.3" y="206.1">1</text>
<text x="74.4" y="206.1">2</text>
<text x="124.9" y="206.1">3</text>
<text x="174.3" y="206.1">4</text>
<text x="222.7" y="206.1">5</text>
<text x="271.4" y="206.1">6</text>
</g>
<text font-size="4.4" x="16.1" y="191.9">1</text>
<text font-size="4.2" fill="#191924" x="212.2" y="185.3">mm</text>
<g font-size="4" fill="#191924">
<text x="68.9" y="162.4">1</text>
<text x="68.9" y="169.8">1</text>
<text x="68.9" y="177.1">1</text>
<text x="68.9" y="184.4">1</text>
<text x="68.9" y="191.7">1</text>
</g>
<g font-size="2.4" fill="#191924">
<text x="198.5" y="169.9">MATERIAL</text>
<text x="199.2" y="175.9">WEIGHT</text>
<text x="199.6" y="181.8">SCALE</text>
<text x="223.8" y="181.8">DESIGN</text>
<text x="259.6" y="184.2">NAME</text>
<text x="200.3" y="187.9">UNIT</text>
<text x="224.5" y="187.9">CHECK</text>
<text x="200.1" y="193.8">VIEW</text>
<text x="222.6" y="193.8">APPROVE</text>
<text x="258.7" y="194">NUMBER</text>
<text x="198.7" y="199.9">VERSION</text>
<text x="224.4" y="199.8">MODEL</text>
</g>
</svg>
